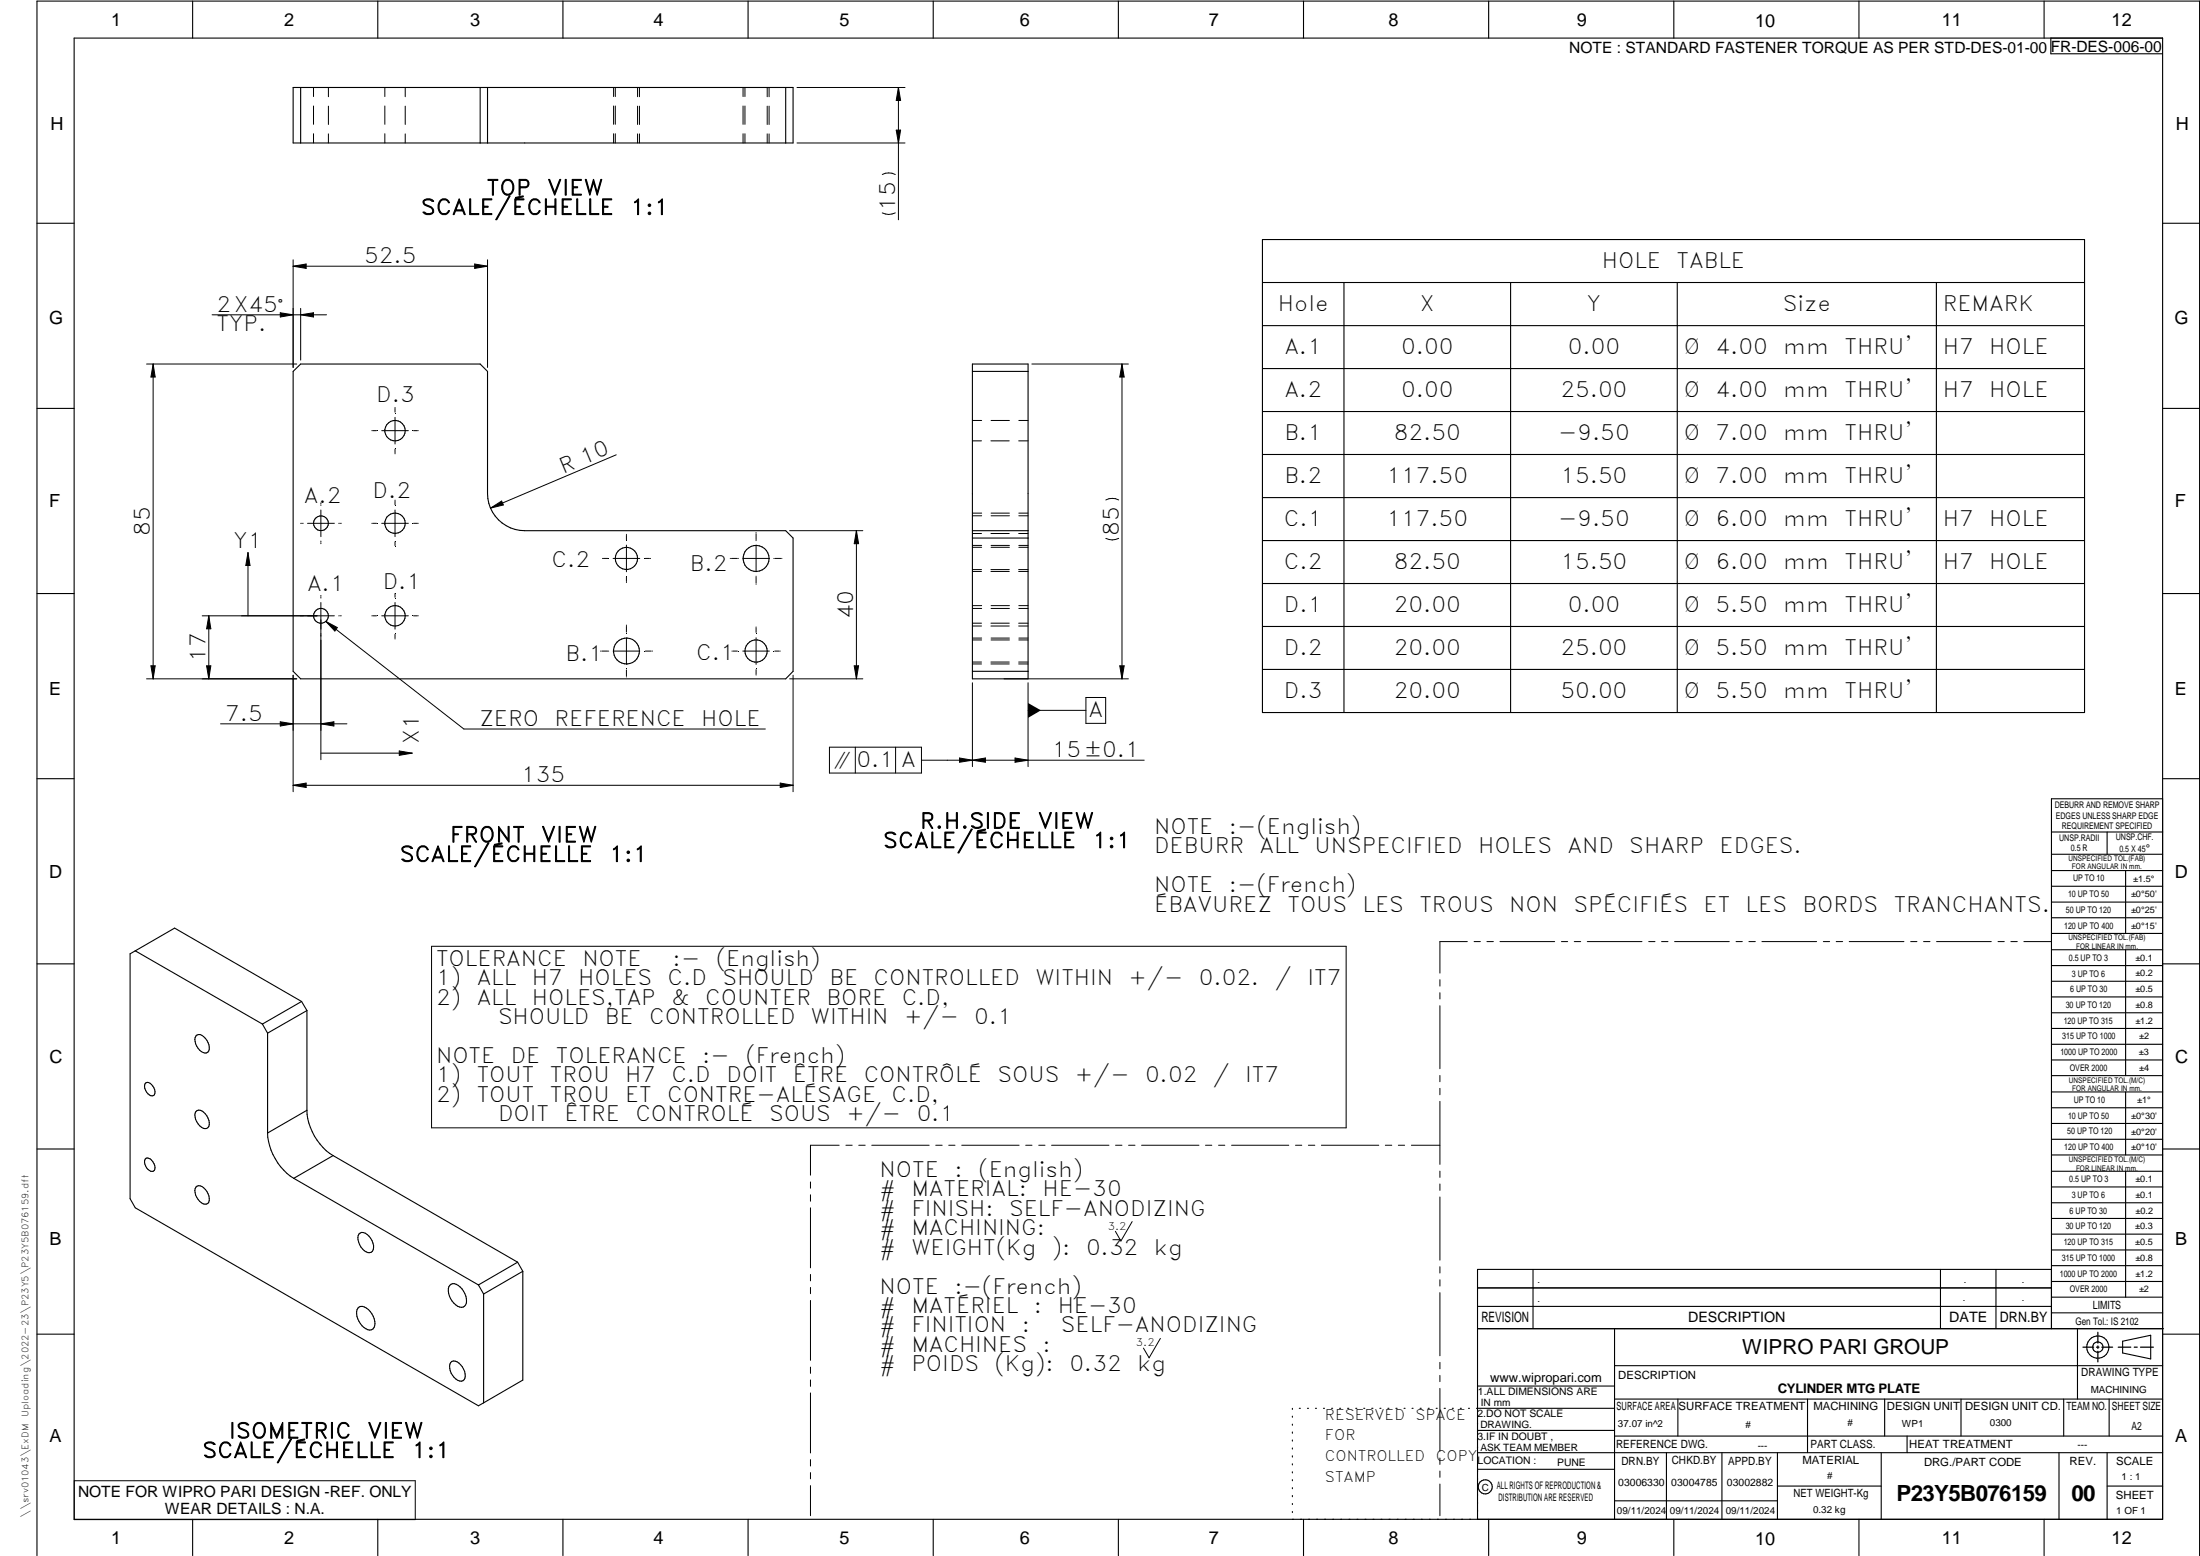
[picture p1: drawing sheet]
<svg xmlns="http://www.w3.org/2000/svg" width="594mm" height="420mm" viewBox="0 0 594 420" stroke-linecap="round" stroke-linejoin="round" font-family="sans-serif">
<g fill="none" stroke="#000" stroke-width=".3">
<path d="M20 10.3h564v400h-564zM52 .3v10M102 .3v10M152 .3v10M202 .3v10M252 .3v10M302 .3v10M352 .3v10M402 .3v10M452 .3v10M502 .3v10M552 .3v10"/>
<path d="M553.8 10.3v4.2h30.2M79.2 23.6h135v15h-135zM81.2 23.6v15M129.7 23.6v15M131.6 23.6v15M212.2 23.6v15M10 60.3h10M340.9 64.7h222v127.7h-222zM340.9 76.3h222M362.9 76.3v116.1M407.9 76.3v116.1M452.9 76.3v116.1"/>
<path d="M522.9 76.3v116.1M584 60.3h10M262.6 98.3h15v85h-15zM340.9 87.9h222M340.9 99.5h222M10 110.3h10M79.2 100.3l2-2h48.5l1.9 2v33a10 10 0 0 0 10.1 10h70.5l2 2v36l-2 2h-131l-2-2zM262.6 100.3h15M340.9 111.1h222M584 110.3h10M340.9 122.7h222M340.9 134.4h222"/>
<path d="M262.6 145.3h15M262.6 143.3h15M340.9 146h222M340.9 157.6h222M10 160.3h10M340.9 169.2h222M584 160.3h10M262.6 181.3h15M340.9 180.8h222M10 210.3h10M584 215.7h-30v143.1M584 210.3h10"/>
<path d="M554 224.7h30M554 230.7h30M554 235.1h30M554 239.3h30M569 224.7v6M574 235.1v17M36.5 256.8l34.4 19.7M36.5 256.8l10.7-6.2 34.2 19.8M36.5 256.8l-1.4 .8v66.1l1.4 2.4 92.7 53.5 1.4-.8M554 243.6h30M554 247.8h30M554 252.1h30"/>
<path d="M554 256.5h30M574 256.5v33.9M10 260.3h10M52.9 279.7a1.61 1.61 0 0 1 2.5 .7l.5 .5a2.78 2.78 0 0 1 .2 3.2 1.98 1.98 0 0 1-2.6-1 3.2 3.2 0 0 1-.6-3.4zM70.9 276.5l1.4 2.5M72.3 279v26.9M81.4 270.4l-10.5 6.1M81.4 270.4l1.5 2.5M82.9 272.9l-10.6 6.1M82.9 272.9v26.9M554 260.7h30M554 265h30"/>
<path d="M554 269.2h30M554 273.5h30M554 277.7h30M584 260.3h10M39.2 292.6a1.29 1.29 0 0 1 2.1 .7 1.84 1.84 0 0 1 .1 2.5 2.36 2.36 0 0 1-2.3-2.9zM82.9 299.8a15.2 15.2 0 0 0 7.1 12.2M82.9 299.8l-10.6 6.1M554 282h30M554 286.2h30M554 290.4h30M554 294.9h30M554 299.1h30"/>
<path d="M574 294.9v17M10 310.3h10M39.4 312.8a2.49 2.49 0 0 1 2.3 3.2 1.38 1.38 0 0 1-2.1-.7l-.3-.5a1.69 1.69 0 0 1 .1-2zM52.9 300.1a1.68 1.68 0 0 1 2.5 .7l.5 .5a2.78 2.78 0 0 1 .2 3.2 1.89 1.89 0 0 1-2.6-1 3.2 3.2 0 0 1-.6-3.4zM72.3 305.9a15.7 15.7 0 0 0 7 12.3M79.3 318.2l49.9 28.8M90 312l49.8 28.8M90 312l-10.7 6.2M554 303.4h30M554 307.6h30M554 311.9h30M554 316.3h30"/>
<path d="M574 316.3v34M584 310.3h10M52.9 320.5a1.68 1.68 0 0 1 2.5 .7l.5 .5a2.85 2.85 0 0 1 .2 3.3 1.96 1.96 0 0 1-2.6-1.1 3.2 3.2 0 0 1-.6-3.4zM96.9 333.2a1.8 1.8 0 0 1 2.7 .6 3.1 3.1 0 0 1 .7 4.3 2.52 2.52 0 0 1-2.9-1.4l-.3-.6a3.2 3.2 0 0 1-.2-2.9zM554 320.5h30M554 324.8h30M554 329h30M554 333.2h30M554 337.5h30M96.7 353.2a1.92 1.92 0 0 1 2.8 .4 4.7 4.7 0 0 1 1.5 4.9 1.67 1.67 0 0 1-2.7 0 5 5 0 0 1-1.9-4.9zM121.4 347.1a1.84 1.84 0 0 1 2.8 .4 4.5 4.5 0 0 1 1.5 4.9 1.66 1.66 0 0 1-2.6-.1 5 5 0 0 1-1.9-4.8zM129.2 347l1.4 2.4"/>
<path d="M130.6 349.4v29.4M139.8 340.8l-10.6 6.2M139.8 340.8l1.4 2.5M141.2 343.3l-10.6 6.1M141.2 343.3v29.4l-10.6 6.1M399 358.8h185.2M399 352.8h155M399 347.8h155M414 342.8v16M436 358.8v51.5M524 342.8v16M539 342.8v16"/>
<path d="M554 341.8h30M554 346h30M554 350.3h30M554 354.5h30M554 342.8h-155v67.5M561 358.8v19M10 360.3h10M122 367.6a3.2 3.2 0 0 1 3.5 2.7 1.79 1.79 0 0 1-.9 2.7 3.9 3.9 0 0 1-2.9-5.1zM399 374.3h37M436 377.8h148M453.1 377.8v10M488.1 377.8v14.5"/>
<path d="M508.9 377.8v10M529.5 377.8v10M557.3 377.8v10M569.5 377.8v10M573.2 362.2l7.6-1.6v6.3l-7.6-1.6zM584 368.8h-148M584 360.3h10M349 380.3v.3M349 382.4v.3M349 384.6v.3M349 386.7v.3M349 388.8v.3"/>
<path d="M349 391v.3M349 393.1v.3M349 395.3v.3M349 397.4v.3M349 399.5v.3M350.9 380.3h.2M353.1 380.3h.2M355.2 380.3h.3M357.4 380.3h.3M359.6 380.3h.3M361.7 380.3h.3M363.9 380.3h.3"/>
<path d="M366.1 380.3h.3M368.3 380.3h.2M370.4 380.3h.3M372.6 380.3h.3M374.8 380.3h.3M376.9 380.3h.4M379.1 380.3h.3M381.3 380.3h.3M383.4 380.3h.4M385.6 380.3h.3M387.8 380.3h.3M390 380.3h.3"/>
<path d="M392.2 380.3h.3M394.3 380.3h.3M396.5 380.3h.3M398.7 380.3h37.3M399 396.7h37M399 392.3h185M399 386.2h37M436 387.8h148M450 392.3v18M465 392.3v18M480 392.3v18M508 392.3v18"/>
<path d="M515 387.8v4.5M556 392.3v18M569 392.3v18M52 410.3v9.7M102 410.3v9.7M152 410.3v9.7M202 410.3v9.7M252 410.3v9.7M302 410.3v9.7M349 401.7v.3M349 403.8v.4M349 406v.3"/>
<path d="M349 408.1v.3M352 410.3v9.7M402 410.3v9.7M436 405.3h44M452 410.3v9.7M480 401.3h28M502 410.3v9.7M552 410.3v9.7M569 401.3h15M10 420v-419.7h584v419.7"/>
<circle cx="106.7" cy="116.3" r="2.75"/>
<circle cx="86.7" cy="141.3" r="2"/>
<circle cx="106.7" cy="141.3" r="2.75"/>
<circle cx="169.2" cy="150.8" r="2.99"/>
<circle cx="204.2" cy="150.8" r="3.5"/>
<circle cx="86.7" cy="166.3" r="2"/>
<circle cx="106.7" cy="166.3" r="2.75"/>
<circle cx="169.2" cy="175.8" r="3.5"/>
<circle cx="204.2" cy="175.8" r="3"/>
<circle cx="566.5" cy="363.7" r="1.39"/>
<circle cx="566.5" cy="363.8" r="3"/>
<circle cx="401.1" cy="401.5" r="1.9"/>
</g>
<g fill="none" stroke="#000" stroke-width=".27">
<path d="M84.7 23.6v2.5M84.7 28.6v5M84.7 36.1v2.5M88.7 23.6v2.5M88.7 28.7v4.9M88.7 36.2v2.4M103.9 23.6v2.5M103.9 28.6v5M103.9 36.1v2.5M109.4 23.6v2.5M109.4 28.7v4.9M109.4 36.2v2.4"/>
<path d="M165.7 23.6v2.5M165.7 28.6v5M165.7 36.1v2.5M166.2 23.6v2.5M166.2 28.6v5M166.2 36.1v2.5M172.2 23.6v2.5M172.2 28.7v4.9M172.2 36.2v2.4M172.7 23.6v2.5M172.7 28.7v4.9M172.7 36.2v2.4"/>
<path d="M200.7 23.6v2.5M200.7 28.6v5M200.7 36.1v2.5M201.2 23.6v2.5M201.2 28.6v5M201.2 36.1v2.5M207.2 23.6v2.5M207.2 28.7v4.9M207.2 36.2v2.4M207.7 23.6v2.5M207.7 28.7v4.9M207.7 36.2v2.4"/>
<path d="M215.2 23.6h29.2M215.2 38.6h29.2M242 35.1h1.2l-.6 3.5zM242.6 23.6l.6 3.5h-1.2zM242.6 23.6v35.8M238.2 57.5a3.9 3.9 0 0 0 3.6 0M241.8 47.1a3.9 3.9 0 0 0-3.6 0M79.2 71.9h52.4M79.2 71.9l3.5-.6v1.2zM79.2 70.1v29.1M128.2 71.3l3.4 .6-3.4 .6zM131.6 70.1v29.1"/>
<path d="M39.6 98.3h40.5M41.4 98.3l.5 3.5h-1.1zM41.4 98.3v85M57.3 85h30.9M75.7 84.5l3.5 .5-3.5 .6zM81.2 85l3.5-.5v1.1zM81.2 83.3v13.9M278.6 98.3h26.1M303 98.3l.6 3.5h-1.2zM303 98.3v85M100.4 116.3h.1M100.7 116.3h1"/>
<path d="M103.1 116.3h7.2M106.7 112.7v7.2M106.7 110v.1M106.7 110.3v1M111.7 116.3h1M112.9 116.3h.1M262.6 119h2.4M262.6 113.5h2.5M267.6 119h4.9M267.6 113.5h5M275.1 119h2.5M275.1 113.5h2.5"/>
<path d="M86.6 135.8v.2M86.6 136.3v.2M86.6 137.7v7.2M106.7 137.7v7.2M106.7 121.3v1M106.7 122.5v.1M106.7 135v.1M106.7 135.3v1M132.5 137.2l3-1.9 .4 1.1zM166.4 122.8l-33.9 14.4M262.6 139.3h2.5M262.6 138.6h2.5"/>
<path d="M267.6 139.3h5M267.6 138.6h5M275.1 139.3h2.5M275.1 138.6h2.5M298.6 135a3.8 3.8 0 0 1 3.5 0M67 149.2v17.1M67 149.2l.5 3.5h-1.1zM81.2 141.3h.2M81.7 141.3h.2M83.1 141.3h7.2M86.6 146.1v.2M86.6 146.6v.2"/>
<path d="M91.5 141.3h.1M91.9 141.3h.3M100.4 141.3h.1M100.7 141.3h1M103.1 141.3h7.2M106.7 146.3v1M111.7 141.3h1M112.9 141.3h.1M162.7 150.8h.1M162.9 150.8h1.2M165.6 150.8h7.2M169.2 144.3v.1"/>
<path d="M169.2 144.6v1.2M169.2 147.2v7.2M169.2 155.8v1.2M169.2 157.2v.1M174.2 150.8h1.2M175.6 150.8h.1M197.2 150.8h.1M197.5 150.8h1.6M199.3 150.8h.1M200.6 150.8h7.2M204.2 143.8v.1M204.2 144.1v1.6"/>
<path d="M204.2 145.9v.1M204.2 147.2v7.2M204.2 155.6v.1M204.2 155.9v1.5M204.2 157.7v.1M209 150.8h.1M209.2 150.8h1.6M211.1 150.8h.1M213.2 143.3h19.8M231.3 143.3l.6 3.5h-1.2zM231.3 143.3v40M262.6 144.1h2.4"/>
<path d="M262.6 147.8h2.5M262.6 153.8h2.4M262.6 147.3h2.5M262.6 154.3h2.4M267.6 144.1h4.9M267.6 153.8h4.9M267.6 154.3h4.9M267.6 147.8h5M267.6 147.3h5M275.1 144.1h2.5M275.1 153.8h2.5M275.1 154.3h2.5"/>
<path d="M275.1 147.8h2.5M275.1 147.3h2.5M298.6 145.4a3.8 3.8 0 0 0 3.5 0M40.8 179.8h1.1l-.5 3.5zM54.6 166.3h35.7M55.8 179.8h1.1l-.5 3.5zM56.4 166.3v17M56.4 166.3l.5 3.5h-1.1zM86.6 160.8v.2M86.6 161.3v.2M86.6 162.7v42.4M88 167.8l37.3 29.1 81.4-.1"/>
<path d="M88 167.8l3.1 1.7-.7 .9zM91.5 166.3h.1M91.9 166.3h.3M100.4 166.3h.1M100.7 166.3h1M103.1 166.3h7.2M106.7 162.7v7.2M106.7 160.3v1M106.7 171.3v1M106.7 172.5v.1M111.7 166.3h1M112.9 166.3h.1"/>
<path d="M162.2 175.8h.1M162.5 175.8h1.6M164.3 175.8h.1M165.6 175.8h7.2M169.2 168.8v.1M169.2 169.1v1.6M169.2 172.2v7.2M174.3 175.8h1.5M176.1 175.8h.1M197.6 175.8h.1M197.9 175.8h1.2M200.6 175.8h7.2"/>
<path d="M204.2 169.3v.1M204.2 169.5v1.3M204.2 172.2v7.2M209.2 175.8h1.2M210.6 175.8h.1M230.7 179.8h1.2l-.6 3.5zM262.6 168.3h2.4M262.6 164.3h2.5M262.6 169h2.4M262.6 172.8h2.5M262.6 163.5h2.5M262.6 178.8h2.4"/>
<path d="M262.6 172.3h2.5M262.6 179.3h2.4M267.6 168.3h4.9M267.6 169h4.9M267.6 178.8h4.9M267.6 179.3h4.9M267.6 164.3h5M267.6 172.8h5M267.6 163.5h5M267.6 172.3h5M275.1 168.3h2.5M275.1 169h2.5"/>
<path d="M275.1 178.8h2.5M275.1 179.3h2.5M275.1 164.3h2.5M275.1 172.8h2.5M275.1 163.5h2.5M275.1 172.3h2.5M302.4 179.8h1.2l-.6 3.5zM39.6 183.3h40.5M59.6 195.5h34.1M75.7 194.9l3.5 .6-3.5 .5zM79.2 182.3v31.5M86.6 195.5l3.6-.6v1.1z"/>
<path d="M169.2 180.9v1.6M169.2 182.7v.1M204.2 180.8v1.2M204.2 182.2v.1M213.2 183.3h19.8M214.2 182.3v31.5M262.6 184.4v22.6M271.1 183.3h33.6M277.6 184.4v22.6M277.6 191.8h15.6M293.2 188.3h5.4v7h-5.4zM79.2 212h135"/>
<path d="M79.2 212l3.5-.5v1.1zM86.6 203.4h24.7M107.8 202.8l3.5 .6-3.5 .6zM210.7 211.5l3.5 .5-3.5 .6zM224 201.8h24.8v6.9h-24.8zM231 201.8v6.9M241.8 201.8v6.9M248.8 205.3h60.2M259.1 204.7l3.5 .6-3.5 .5zM262.6 205.3l3.5-.6v1.1zM274.1 204.7l3.5 .6-3.5 .5zM116.5 255.5h247v49h-247z"/>
<path d="M396.2 254.3h-7.4v8.5M398.1 254.3h1.6M401.5 254.3h1.8M405 254.3h14.8M421.6 254.3h1.7M425.1 254.3h1.7M428.6 254.3h14.8M445.2 254.3h1.7M448.7 254.3h1.7M452.2 254.3h14.8M468.8 254.3h1.7M472.3 254.3h1.7"/>
<path d="M475.8 254.3h14.8M492.4 254.3h1.7M495.8 254.3h1.8M499.4 254.3h14.7M516 254.3h1.6M519.4 254.3h1.8M522.9 254.3h14.8M539.5 254.3h1.7M543 254.3h1.7M546.5 254.3h7.4M388.8 264.5v1.8M388.8 268.1v1.6"/>
<path d="M388.8 271.6v17M388.8 290.4v1.7M388.8 293.9v1.7M388.8 297.4v17M218.9 319.2v1.6M226.6 309.2h-7.7v8.1M228.4 309.2h1.7M231.9 309.2h1.7M235.4 309.2h15.5M252.7 309.2h1.7M256.2 309.2h1.7M259.7 309.2h15.5"/>
<path d="M277 309.2h1.7M280.5 309.2h1.7M284 309.2h15.5M301.2 309.2h1.8M304.8 309.2h1.7M308.3 309.2h15.5M325.5 309.2h1.7M329.1 309.2h1.6M332.6 309.2h15.4M349.8 309.2h1.7M353.3 309.2h1.7M356.8 309.2h15.5"/>
<path d="M374.1 309.2h1.7M377.6 309.2h1.7M381.1 309.2h7.7M388.8 316.2v1.7M388.8 319.7v1.7M218.9 322.6v1.8M218.9 326.1v16.2M305.7 329.9l-3 5.2-1.5-2.6M388.8 323.2v17.1M218.9 344.1v1.8M218.9 347.6v1.7M218.9 351.2v16.1"/>
<path d="M388.8 342.1v1.6M388.8 345.6v1.7M388.8 349v17.1M218.9 369.1v1.7M218.9 372.6v1.8M218.9 376.1v16.2M313.3 361.4l-3 5.2-1.5-2.6M388.8 367.9v1.7M388.8 371.4v1.7M388.8 374.9v17M20.1 399.8h92v10.5h-92zM218.9 394.1v1.8"/>
<path d="M218.9 397.6v1.7M388.8 393.7v1.7M388.8 397.2v1.7M218.9 401.2v8.1M388.8 400.7v8.6"/>
</g>
<path d="M566.5 359.7v3M562.5 363.8h2.9M566.1 363.8h.7M566.5 363.4v.7M566.5 364.9v2.8M567.6 363.8h2.9M572 363.8h3.4M576.3 363.8h.8M578 363.8h3.5" fill="none" stroke="#000" stroke-width=".34"/>
<g fill="#000">
<path d="M242.6 23.6l.6 3.5h-1.2zM242 35.1h1.2l-.6 3.5zM79.2 71.9l3.5-.6v1.2zM128.2 71.3l3.4 .6-3.4 .6zM75.7 84.5l3.5 .5-3.5 .6zM81.2 85l3.5-.5v1.1zM41.4 98.3l.5 3.5h-1.1zM303 98.3l.6 3.5h-1.2zM132.5 137.2l3-1.9 .4 1.1zM67 149.2l.5 3.5h-1.1zM231.3 143.3l.6 3.5h-1.2zM40.8 179.8h1.1l-.5 3.5z"/>
<path d="M55.8 179.8h1.1l-.5 3.5zM56.4 166.3l.5 3.5h-1.1zM88 167.8l3.1 1.7-.7 .9zM230.7 179.8h1.2l-.6 3.5zM302.4 179.8h1.2l-.6 3.5zM75.7 194.9l3.5 .6-3.5 .5zM86.6 195.5l3.6-.6v1.1zM277.6 189.8l3.5 2-3.5 2zM79.2 212l3.5-.5v1.1zM107.8 202.8l3.5 .6-3.5 .6zM210.7 211.5l3.5 .5-3.5 .6zM259.1 204.7l3.5 .6-3.5 .5z"/>
<path d="M262.6 205.3l3.5-.6v1.1zM274.1 204.7l3.5 .6-3.5 .5z"/>
</g>
<g font-size="6">
<text x="512.1" y="405.2">P23Y5B076159</text>
<text x="559.4" y="405.2">00</text>
</g>
<g font-size="5.7">
<text x="131.4" y="52.7">TOP</text>
<text x="147.8" y="52.7">VIEW</text>
<text x="113.7" y="58">SCALE/ÉCHELLE</text>
<text x="170.2" y="58">1:1</text>
<text x="241.8" y="56.9" transform="rotate(-90 241.8 56.9)">15</text>
<text x="98.4" y="71">52.5</text>
<text x="432.6" y="72.4">HOLE</text>
<text x="452.7" y="72.4">TABLE</text>
<text x="58.5" y="84.2">2X45v</text>
<text x="58.5" y="89.4">TYP.</text>
<text x="345.1" y="84">Hole</text>
<text x="383.4" y="84">X</text>
<text x="428.5" y="84">Y</text>
<text x="481.4" y="84">Size</text>
<text x="524.6" y="84">REMARK</text>
<text x="346.8" y="95.6">A.1</text>
<text x="378.4" y="95.6">0.00</text>
<text x="423.4" y="95.6">0.00</text>
<text x="454.7" y="95.6">Ø</text>
<text x="463.2" y="95.6">4.00</text>
<text x="481.5" y="95.6">mm</text>
<text x="498.1" y="95.6">THRU'</text>
<text x="524.6" y="95.6">H7</text>
<text x="537.2" y="95.6">HOLE</text>
<text x="346.8" y="107.2">A.2</text>
<text x="378.4" y="107.2">0.00</text>
<text x="421.4" y="107.2">25.00</text>
<text x="454.7" y="107.2">Ø</text>
<text x="463.2" y="107.2">4.00</text>
<text x="481.5" y="107.2">mm</text>
<text x="498.1" y="107.2">THRU'</text>
<text x="524.6" y="107.2">H7</text>
<text x="537.2" y="107.2">HOLE</text>
<text x="101.6" y="108.7">D.3</text>
<text x="346.8" y="118.9">B.1</text>
<text x="376.4" y="118.9">82.50</text>
<text x="420.7" y="118.9">-9.50</text>
<text x="454.7" y="118.9">Ø</text>
<text x="463.2" y="118.9">7.00</text>
<text x="481.5" y="118.9">mm</text>
<text x="498.1" y="118.9">THRU'</text>
<text x="152.1" y="127.9" transform="rotate(-23 152.1 127.9)">R 10</text>
<text x="346.8" y="130.5">B.2</text>
<text x="374.4" y="130.5">117.50</text>
<text x="421.4" y="130.5">15.50</text>
<text x="454.7" y="130.5">Ø</text>
<text x="463.2" y="130.5">7.00</text>
<text x="481.5" y="130.5">mm</text>
<text x="498.1" y="130.5">THRU'</text>
<text x="82.1" y="135.9">A.2</text>
<text x="100.6" y="134.6">D.2</text>
<text x="346.7" y="142.1">C.1</text>
<text x="374.4" y="142.1">117.50</text>
<text x="420.7" y="142.1">-9.50</text>
<text x="454.7" y="142.1">Ø</text>
<text x="463.2" y="142.1">6.00</text>
<text x="481.5" y="142.1">mm</text>
<text x="498.1" y="142.1">THRU'</text>
<text x="524.6" y="142.1">H7</text>
<text x="537.2" y="142.1">HOLE</text>
<text x="40.5" y="144.7" transform="rotate(-90 40.5 144.7)">85</text>
<text x="63.1" y="148">Y1</text>
<text x="302.1" y="144.7" transform="rotate(-90 302.1 144.7)">85</text>
<text x="149" y="153.2">C.2</text>
<text x="186.3" y="154.2">B.2</text>
<text x="346.7" y="153.7">C.2</text>
<text x="376.4" y="153.7">82.50</text>
<text x="421.4" y="153.7">15.50</text>
<text x="454.7" y="153.7">Ø</text>
<text x="463.2" y="153.7">6.00</text>
<text x="481.5" y="153.7">mm</text>
<text x="498.1" y="153.7">THRU'</text>
<text x="524.6" y="153.7">H7</text>
<text x="537.2" y="153.7">HOLE</text>
<text x="82.9" y="159.7">A.1</text>
<text x="103.4" y="158.9">D.1</text>
<text x="230.4" y="167.3" transform="rotate(-90 230.4 167.3)">40</text>
<text x="346.7" y="165.3">D.1</text>
<text x="376.4" y="165.3">20.00</text>
<text x="423.4" y="165.3">0.00</text>
<text x="454.7" y="165.3">Ø</text>
<text x="463.2" y="165.3">5.50</text>
<text x="481.5" y="165.3">mm</text>
<text x="498.1" y="165.3">THRU'</text>
<text x="55.5" y="178.7" transform="rotate(-90 55.5 178.7)">17</text>
<text x="152.7" y="178.6">B.1</text>
<text x="188" y="178.4">C.1</text>
<text x="346.7" y="176.9">D.2</text>
<text x="376.4" y="176.9">20.00</text>
<text x="421.4" y="176.9">25.00</text>
<text x="454.7" y="176.9">Ø</text>
<text x="463.2" y="176.9">5.50</text>
<text x="481.5" y="176.9">mm</text>
<text x="498.1" y="176.9">THRU'</text>
<text x="346.7" y="188.5">D.3</text>
<text x="376.4" y="188.5">20.00</text>
<text x="421.4" y="188.5">50.00</text>
<text x="454.7" y="188.5">Ø</text>
<text x="463.2" y="188.5">5.50</text>
<text x="481.5" y="188.5">mm</text>
<text x="498.1" y="188.5">THRU'</text>
<text x="60.8" y="194.6">7.5</text>
<text x="129.4" y="196">ZERO</text>
<text x="149.8" y="196">REFERENCE</text>
<text x="189.4" y="196">HOLE</text>
<text x="293.9" y="193.6">A</text>
<text x="113.1" y="200.9" transform="rotate(-90 113.1 200.9)">X1</text>
<text x="231.3" y="207">0.1 A</text>
<text x="284" y="204.4">15±0.1</text>
<text x="140.8" y="211.2">135</text>
<text x="121.5" y="227.4">FRONT</text>
<text x="146.1" y="227.4">VIEW</text>
<text x="248.4" y="223.7">R.H.SIDE</text>
<text x="280.3" y="223.7">VIEW</text>
<text x="311.7" y="225.2">NOTE</text>
<text x="331.8" y="225.2">:-(English)</text>
<text x="107.9" y="232.7">SCALE/ÉCHELLE</text>
<text x="164.5" y="232.7">1:1</text>
<text x="238.5" y="228.9">SCALE/ÉCHELLE</text>
<text x="295" y="228.9">1:1</text>
<text x="311.7" y="230.5">DEBURR</text>
<text x="340.1" y="230.5">ALL</text>
<text x="355" y="230.5">UNSPECIFIED</text>
<text x="399.1" y="230.5">HOLES</text>
<text x="423.3" y="230.5">AND</text>
<text x="440" y="230.5">SHARP</text>
<text x="464.4" y="230.5">EDGES.</text>
<text x="311.7" y="241">NOTE</text>
<text x="331.8" y="241">:-(French)</text>
<text x="311.7" y="246.2">ÉBAVUREZ</text>
<text x="347.7" y="246.2">TOUS</text>
<text x="368" y="246.2">LES</text>
<text x="383.3" y="246.2">TROUS</text>
<text x="407.6" y="246.2">NON</text>
<text x="424.9" y="246.2">SPÉCIFIÉS</text>
<text x="460" y="246.2">ET</text>
<text x="471.4" y="246.2">LES</text>
<text x="486.8" y="246.2">BORDS</text>
<text x="511.4" y="246.2">TRANCHANTS.</text>
<text x="117.8" y="260.8">TOLERANCE</text>
<text x="157.3" y="260.8">NOTE</text>
<text x="181.6" y="260.8">:-</text>
<text x="193.3" y="260.8">(English)</text>
<text x="117.8" y="266">1)</text>
<text x="128.7" y="266">ALL</text>
<text x="143.6" y="266">H7</text>
<text x="156.2" y="266">HOLES</text>
<text x="180.3" y="266">C.D</text>
<text x="195.1" y="266">SHOULD</text>
<text x="224" y="266">BE</text>
<text x="235.9" y="266">CONTROLLED</text>
<text x="279.6" y="266">WITHIN</text>
<text x="304.8" y="266">+/-</text>
<text x="323.7" y="266">0.02.</text>
<text x="344.2" y="266">/</text>
<text x="353.1" y="266">IT7</text>
<text x="117.8" y="271.3">2)</text>
<text x="128.7" y="271.3">ALL</text>
<text x="143.6" y="271.3">HOLES,TAP</text>
<text x="181.3" y="271.3">&amp;</text>
<text x="190.4" y="271.3">COUNTER</text>
<text x="223.2" y="271.3">BORE</text>
<text x="243.5" y="271.3">C.D,</text>
<text x="134.5" y="276.5">SHOULD</text>
<text x="163.3" y="276.5">BE</text>
<text x="175.3" y="276.5">CONTROLLED</text>
<text x="219" y="276.5">WITHIN</text>
<text x="244.1" y="276.5">+/-</text>
<text x="263.1" y="276.5">0.1</text>
<text x="117.8" y="287">NOTE</text>
<text x="137.9" y="287">DE</text>
<text x="150.1" y="287">TOLERANCE</text>
<text x="189.6" y="287">:-</text>
<text x="201.3" y="287">(French)</text>
<text x="117.8" y="292.3">1)</text>
<text x="128.7" y="292.3">TOUT</text>
<text x="148.5" y="292.3">TROU</text>
<text x="168.8" y="292.3">H7</text>
<text x="181.3" y="292.3">C.D</text>
<text x="196.1" y="292.3">DOIT</text>
<text x="214.1" y="292.3">ÊTRE</text>
<text x="233.2" y="292.3">CONTRÔLÉ</text>
<text x="269.4" y="292.3">SOUS</text>
<text x="290.2" y="292.3">+/-</text>
<text x="309.2" y="292.3">0.02</text>
<text x="327.5" y="292.3">/</text>
<text x="336.3" y="292.3">IT7</text>
<text x="117.8" y="297.5">2)</text>
<text x="128.7" y="297.5">TOUT</text>
<text x="148.5" y="297.5">TROU</text>
<text x="168.8" y="297.5">ET</text>
<text x="180.2" y="297.5">CONTRE-ALÉSAGE</text>
<text x="240.8" y="297.5">C.D,</text>
<text x="134.5" y="302.8">DOIT</text>
<text x="152.4" y="302.8">ÊTRE</text>
<text x="171.6" y="302.8">CONTROLÉ</text>
<text x="207.7" y="302.8">SOUS</text>
<text x="228.6" y="302.8">+/-</text>
<text x="247.5" y="302.8">0.1</text>
<text x="237.5" y="317.8">NOTE</text>
<text x="257.7" y="317.8">:</text>
<text x="264.1" y="317.8">(English)</text>
<text x="237.5" y="323">#</text>
<text x="246.1" y="323">MATERIAL:</text>
<text x="281.5" y="323">HE-30</text>
<text x="237.5" y="328.3">#</text>
<text x="246.1" y="328.3">FINISH:</text>
<text x="272.5" y="328.3">SELF-ANODIZING</text>
<text x="237.5" y="333.5">#</text>
<text x="246.1" y="333.5">MACHINING:</text>
<text x="237.5" y="338.8">#</text>
<text x="246.1" y="338.8">WEIGHT(Kg</text>
<text x="284" y="338.8">):</text>
<text x="293.3" y="338.8">0.32</text>
<text x="311.6" y="338.8">kg</text>
<text x="237.5" y="349.3">NOTE</text>
<text x="257.7" y="349.3">:-(French)</text>
<text x="237.5" y="354.5">#</text>
<text x="237.5" y="359.8">#</text>
<text x="246.1" y="354.5">MATÉRIEL</text>
<text x="246.1" y="359.8">FINITION</text>
<text x="275.9" y="359.8">:</text>
<text x="279.2" y="354.5">:</text>
<text x="285.6" y="354.5">HE-30</text>
<text x="286.5" y="359.8">SELF-ANODIZING</text>
<text x="237.5" y="365">#</text>
<text x="246.1" y="365">MACHINES</text>
<text x="281.5" y="365">:</text>
<text x="237.5" y="370.3">#</text>
<text x="246.1" y="370.3">POIDS</text>
<text x="268.5" y="370.3">(Kg):</text>
<text x="288.8" y="370.3">0.32</text>
<text x="307.1" y="370.3">kg</text>
<text x="61.8" y="388.4">ISOMETRIC</text>
<text x="99.2" y="388.4">VIEW</text>
<text x="54.6" y="393.6">SCALE/ÉCHELLE</text>
<text x="111.2" y="393.6">1:1</text>
</g>
<text font-size="5.6" x="470.5" y="365.5">WIPRO PARI GROUP</text>
<text font-size="5.4" x="225.2" y="207">i</text>
<g font-size="4.9">
<text x="30" y="6.9">1</text>
<text x="76.7" y="6.9">2</text>
<text x="127" y="6.9">3</text>
<text x="176.5" y="6.9">4</text>
<text x="226.7" y="6.9">5</text>
<text x="275.4" y="6.9">6</text>
<text x="326.4" y="6.9">7</text>
<text x="375" y="6.9">8</text>
<text x="425.8" y="6.9">9</text>
<text x="473.9" y="7.3">10</text>
<text x="524.3" y="6.9">11</text>
<text x="570.2" y="6.9">12</text>
<text x="13.6" y="35.1">H</text>
<text x="587.6" y="35.1">H</text>
<text x="13.2" y="87.5">G</text>
<text x="587.2" y="87.5">G</text>
<text x="13.2" y="137">F</text>
<text x="587.2" y="137">F</text>
<text x="13.2" y="187.6">E</text>
<text x="587.2" y="187.6">E</text>
<text x="13.2" y="237">D</text>
<text x="587.2" y="237">D</text>
<text x="13.4" y="287.1">C</text>
<text x="587.4" y="287.1">C</text>
<text x="13.4" y="336.2">B</text>
<text x="587.4" y="336.2">B</text>
<text x="13.4" y="389.3">A</text>
<text x="587.4" y="389.3">A</text>
<text x="30" y="416.9">1</text>
<text x="76.7" y="416.9">2</text>
<text x="127" y="416.9">3</text>
<text x="176.5" y="416.9">4</text>
<text x="226.7" y="416.9">5</text>
<text x="275.4" y="416.9">6</text>
<text x="326.4" y="416.9">7</text>
<text x="375" y="416.9">8</text>
<text x="425.8" y="416.9">9</text>
<text x="473.9" y="417.3">10</text>
<text x="524.3" y="416.9">11</text>
<text x="570.2" y="416.9">12</text>
</g>
<g font-size="4.2">
<text x="423.7" y="14.3">NOTE : STANDARD FASTENER TORQUE AS PER STD-DES-01-00</text>
<text x="553.8" y="14">FR-DES-006-00</text>
<text x="21.1" y="404.3">NOTE FOR WIPRO PARI DESIGN -REF. ONLY</text>
<text x="44.5" y="408.8">WEAR DETAILS : N.A.</text>
</g>
<g font-size="3.9">
<text x="400" y="357.1">REVISION</text>
<text x="455.9" y="357.1">DESCRIPTION</text>
<text x="526.4" y="357.1">DATE</text>
<text x="540" y="357.1">DRN.BY</text>
<text x="357.8" y="383.3">RESERVED</text>
<text x="382.3" y="383.3">SPACE</text>
<text x="357.8" y="388.9">FOR</text>
<text x="357.8" y="394.5">CONTROLLED</text>
<text x="387.8" y="394.5">COPY</text>
<text x="357.8" y="400">STAMP</text>
</g>
<text font-size="3.6" x="480.1" y="376.1">CYLINDER MTG PLATE</text>
<text font-size="3.5" x="402.4" y="373.3">www.wipropari.com</text>
<g font-size="3.1">
<text x="565.1" y="353.5">LIMITS</text>
<text x="562" y="371.7">DRAWING TYPE</text>
<text x="437" y="372.3">DESCRIPTION</text>
<text x="436.5" y="380.8">SURFACE AREA</text>
<text x="453.3" y="380.8">SURFACE TREATMENT</text>
<text x="489.7" y="380.8">MACHINING</text>
<text x="509.5" y="380.8">DESIGN UNIT</text>
<text x="530.6" y="380.8">DESIGN UNIT CD.</text>
<text x="558" y="380.6">TEAM NO.</text>
<text x="570.3" y="380.7">SHEET SIZE</text>
<text x="575.6" y="386.1">A2</text>
<text x="436.4" y="391.1">REFERENCE DWG.</text>
<text x="437.8" y="395.5">DRN.BY</text>
<text x="451.4" y="395.4">CHKD.BY</text>
<text x="466.6" y="395.5">APPD.BY</text>
<text x="486.7" y="395.4">MATERIAL</text>
<text x="488.9" y="390.9">PART CLASS.</text>
<text x="515.6" y="390.9">HEAT TREATMENT</text>
<text x="519.6" y="395.9">DRG./PART CODE</text>
<text x="558.9" y="395.5">REV.</text>
<text x="571.4" y="395.6">SCALE</text>
<text x="484.3" y="404.2">NET WEIGHT-Kg</text>
<text x="571.4" y="404.7">SHEET</text>
</g>
<text font-size="3" x="579.5" y="230.1">°</text>
<g font-size="2.8">
<text x="299.1" y="332.1">3.2</text>
<text x="560.4" y="357.7">Gen Tol.: IS 2102</text>
<text x="306.7" y="363.6">3.2</text>
<text x="399.1" y="376.6">1.ALL DIMENSIONS ARE</text>
<text x="399" y="382.7">2.DO NOT SCALE</text>
<text x="399" y="388.7">3.IF IN DOUBT ,</text>
<text x="399" y="395.4">LOCATION :</text>
<text x="420.5" y="396">PUNE</text>
<text x="404.2" y="402">ALL RIGHTS OF REPRODUCTION &amp;</text>
<text x="437" y="401.2">03006330</text>
<text x="451.3" y="401.2">03004785</text>
<text x="466.3" y="401.2">03002882</text>
<text x="404.7" y="405.4">DISTRIBUTION ARE RESERVED</text>
</g>
<g font-size="2.7">
<text x="564.6" y="376.2">MACHINING</text>
<text x="399.9" y="379.7">IN mm</text>
<text x="399.7" y="385.7">DRAWING.</text>
<text x="436.9" y="385.4">37.07 in^2</text>
<text x="471.4" y="385.5">#</text>
<text x="498.9" y="385">#</text>
<text x="513.6" y="385.3">WP1</text>
<text x="537.3" y="385.1">0300</text>
<text x="399.7" y="391.8">ASK TEAM MEMBER</text>
<text x="474.6" y="391.2">---</text>
<text x="561" y="391.1">---</text>
<text x="493.4" y="399.5">#</text>
<text x="572.8" y="399.7">1 : 1</text>
<text x="400.1" y="402.5">C</text>
<text x="436.6" y="408.7">09/11/2024</text>
<text x="450.9" y="408.8">09/11/2024</text>
<text x="466" y="408.9">09/11/2024</text>
<text x="489.6" y="408.5">0.32 kg</text>
<text x="571.4" y="408.7">1 OF 1</text>
</g>
<g font-size="2.5">
<text x="554.9" y="218.3">DEBURR AND REMOVE SHARP</text>
<text x="555.2" y="221">EDGES UNLESS SHARP EDGE</text>
<text x="556.1" y="227.1">UNSP.RADII</text>
<text x="556.8" y="223.8">REQUIREMENT SPECIFIED</text>
<text x="571.4" y="226.9">UNSP.CHF.</text>
<text x="559.2" y="229.9">0.5 R</text>
<text x="572.3" y="230.1">0.5 X 45</text>
<text x="559.8" y="238">UP TO 10</text>
<text x="576.1" y="238.1">±1.5°</text>
<text x="558.5" y="242.2">10 UP TO 50</text>
<text x="575.5" y="242.3">±0°50'</text>
<text x="557.4" y="250.7">120 UP TO 400</text>
<text x="557.9" y="246.5">50 UP TO 120</text>
<text x="575.5" y="250.7">±0°15'</text>
<text x="575.5" y="246.5">±0°25'</text>
<text x="558.7" y="259.4">0.5 UP TO 3</text>
<text x="559.5" y="263.7">3 UP TO 6</text>
<text x="576.6" y="263.6">±0.2</text>
<text x="576.6" y="259.4">±0.1</text>
<text x="559" y="267.9">6 UP TO 30</text>
<text x="576.6" y="267.9">±0.5</text>
<text x="557.8" y="272.2">30 UP TO 120</text>
<text x="576.6" y="272.2">±0.8</text>
<text x="556.9" y="280.7">315 UP TO 1000</text>
<text x="557.3" y="276.4">120 UP TO 315</text>
<text x="576.6" y="276.4">±1.2</text>
<text x="577.7" y="280.7">±2</text>
<text x="556.4" y="284.9">1000 UP TO 2000</text>
<text x="577.6" y="284.9">±3</text>
<text x="558.9" y="289.2">OVER 2000</text>
<text x="577.7" y="289.3">±4</text>
<text x="560" y="297.9">UP TO 10</text>
<text x="577.1" y="297.9">±1°</text>
<text x="558.5" y="302.1">10 UP TO 50</text>
<text x="575.5" y="302.1">±0°30'</text>
<text x="557.4" y="310.6">120 UP TO 400</text>
<text x="558.2" y="306.3">50 UP TO 120</text>
<text x="575.5" y="310.6">±0°10'</text>
<text x="575.5" y="306.4">±0°20'</text>
<text x="558.8" y="319.2">0.5 UP TO 3</text>
<text x="559.4" y="323.4">3 UP TO 6</text>
<text x="576.6" y="319.2">±0.1</text>
<text x="576.6" y="323.5">±0.1</text>
<text x="558.9" y="327.7">6 UP TO 30</text>
<text x="576.7" y="327.7">±0.2</text>
<text x="557.8" y="332">30 UP TO 120</text>
<text x="576.6" y="332">±0.3</text>
<text x="556.8" y="340.5">315 UP TO 1000</text>
<text x="557.3" y="336.3">120 UP TO 315</text>
<text x="576.6" y="336.3">±0.5</text>
<text x="576.6" y="340.5">±0.8</text>
<text x="415.2" y="346.4">.</text>
<text x="530.3" y="346.5">.</text>
<text x="545.9" y="346.4">.</text>
<text x="556.2" y="344.7">1000 UP TO 2000</text>
<text x="576.6" y="344.7">±1.2</text>
<text x="415.2" y="351.5">.</text>
<text x="530" y="351.3">.</text>
<text x="545.9" y="351.4">.</text>
<text x="558.9" y="349">OVER 2000</text>
<text x="577.6" y="349">±2</text>
</g>
<g font-size="2.4">
<text x="7.7" y="382.7" transform="rotate(-90 7.7 382.7)">Uploading\2022-23\P23Y5\P23Y5B076159.dft</text>
<text x="7.7" y="409.8" transform="rotate(-90 7.7 409.8)">\\srv01043\ExDM</text>
</g>
<g font-size="2.1">
<text x="558.5" y="232.4">UNSPECIFIED TOL.(FAB)</text>
<text x="559.5" y="234.7">FOR ANGULAR IN mm.</text>
<text x="558.6" y="253.9">UNSPECIFIED TOL.(FAB)</text>
<text x="560.7" y="256.3">FOR LINEAR IN mm.</text>
<text x="558.7" y="292.3">UNSPECIFIED TOL.(M/C)</text>
<text x="559.6" y="294.7">FOR ANGULAR IN mm.</text>
<text x="558.7" y="313.7">UNSPECIFIED TOL.(M/C)</text>
<text x="560.6" y="316.1">FOR LINEAR IN mm.</text>
</g>
</svg>
